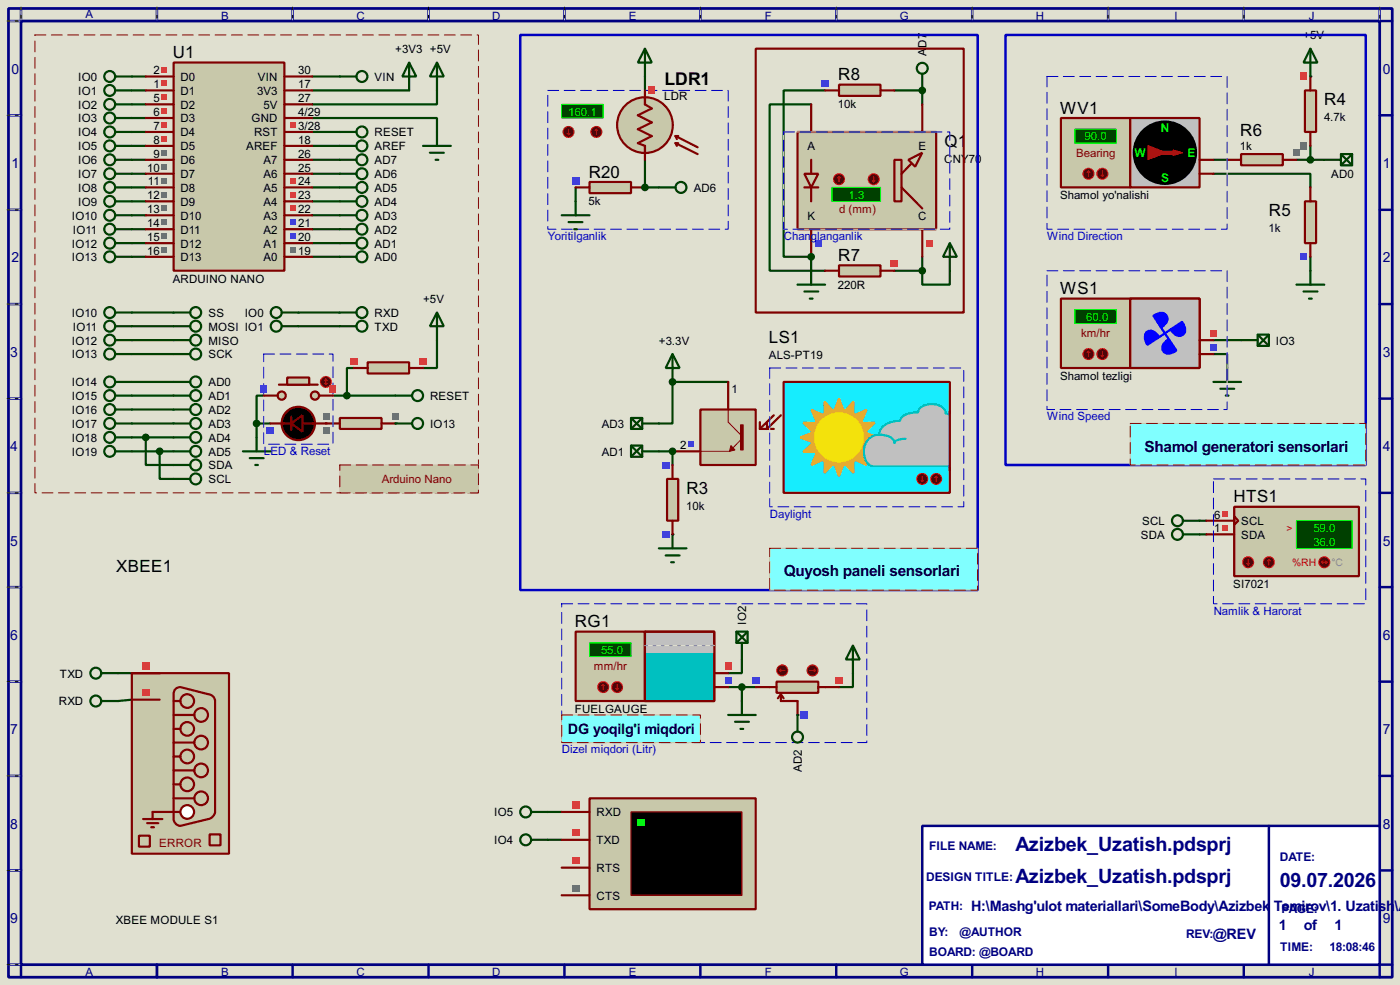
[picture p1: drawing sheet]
<svg xmlns="http://www.w3.org/2000/svg" width="256mm" height="180mm" viewBox="0 0 256 180" stroke-linecap="round" stroke-linejoin="round" font-family="sans-serif">
<path d="M0 0h256.5v180.3h-256.5z" fill="#e0e0d0"/>
<path d="M1.6 1.6h253.5v177.3h-253.5zM3.9 3.9h248.9v172.7h-248.9z" fill="none" stroke="#000080" stroke-width=".5"/>
<g fill="none" stroke="#000080" stroke-width=".45">
<path d="M3.9 1.6v2.3h-2.3M28.8 1.6v2.3M53.6 1.6v2.3M78.5 1.6v2.3M103.4 1.6v2.3M128.3 1.6v2.3M153.2 1.6v2.3M178.1 1.6v2.3M203 1.6v2.3M227.9 1.6v2.3M252.8 1.6v2.3h2.3M1.6 21.1h2.3"/>
<path d="M1.6 38.4h2.3M252.8 21.1h2.3M252.8 38.4h2.3M1.6 55.7h2.3M252.8 55.7h2.3M1.6 73h2.3M252.8 73h2.3M1.6 90.2h2.3M252.8 90.2h2.3M1.6 107.5h2.3M252.8 107.5h2.3M1.6 124.8h2.3"/>
<path d="M252.8 124.8h2.3M1.6 142h2.3M1.6 159.3h2.3M252.8 142h2.3M252.8 159.3h2.3M1.6 176.6h2.3v2.3M28.8 176.6v2.3M53.6 176.6v2.3M78.5 176.6v2.3M103.4 176.6v2.3M128.3 176.6v2.3M153.2 176.6v2.3"/>
<path d="M178.1 176.6v2.3M203 176.6v2.3M227.9 176.6v2.3M255.1 176.6h-2.3v2.3"/>
</g>
<g fill="none" stroke="#e0e0d0" stroke-width=".18">
<path d="M1.3 3.9h2.3M3.9 1.3v2.3M28.8 1.3v2.3M53.6 1.3v2.3M78.5 1.3v2.3M103.4 1.3v2.3M128.3 1.3v2.3M153.2 1.3v2.3M178.1 1.3v2.3M203 1.3v2.3M227.9 1.3v2.3M252.8 1.3v2.3"/>
<path d="M1.3 21.1h2.3M1.3 38.4h2.3M1.3 55.7h2.3M1.3 73h2.3M1.3 90.2h2.3M1.3 107.5h2.3M1.3 124.8h2.3M1.3 142h2.3M1.3 159.3h2.3M1.3 176.6h2.3"/>
</g>
<g fill="none" stroke="#000" stroke-width=".18" stroke-dasharray=".5 1">
<path d="M1.3 3.9h2.3M3.9 1.3v2.3M28.8 1.3v2.3M53.6 1.3v2.3M78.5 1.3v2.3M103.4 1.3v2.3M128.3 1.3v2.3M153.2 1.3v2.3M178.1 1.3v2.3M203 1.3v2.3M227.9 1.3v2.3M252.8 1.3v2.3"/>
<path d="M1.3 21.1h2.3M1.3 38.4h2.3M1.3 55.7h2.3M1.3 73h2.3M1.3 90.2h2.3M1.3 107.5h2.3M1.3 124.8h2.3M1.3 142h2.3M1.3 159.3h2.3M1.3 176.6h2.3"/>
</g>
<path d="M169 151.2h83.8v25.4h-83.8z" fill="#fff" stroke="#000080" stroke-width=".45"/>
<path d="M232.5 151.2v25.4" fill="none" stroke="#000080" stroke-width=".45"/>
<path d="M80.1 62.3v5.1h-2.6" fill="none" stroke="#004000" stroke-width=".4"/>
<circle cx="59.7" cy="77.5" r=".2" fill="#004000"/>
<path d="M24.2 57.2h7.6M24.2 59.7h7.6M24.2 62.3h7.6M24.2 64.8h7.6" fill="none" stroke="#004000" stroke-width=".4"/>
<circle cx="72.4" cy="77.5" r=".2" fill="#004000"/>
<g fill="none" stroke="#004000" stroke-width=".4">
<path d="M24.2 16.6h2.5M24.2 14h2.5M24.2 19.1h2.5M57.2 16.6h17.8M57.2 14h5.1M80.1 16.6v2.5h-22.9M24.2 21.6h2.5M24.2 24.2h2.5M24.2 26.7h2.5M24.2 29.3h2.5M24.2 31.8h2.5M24.2 34.3h2.5"/>
<path d="M24.2 36.9h2.5M24.2 39.4h2.5M57.2 21.6h22.9v2.6M57.2 24.2h5.1M57.2 26.7h5.1M57.2 29.3h5.1M57.2 31.8h5.1M57.2 34.3h5.1M57.2 36.9h5.1M57.2 39.4h5.1M24.2 42h2.5M24.2 44.5h2.5"/>
<path d="M24.2 47h2.5M54.7 57.2h7.6M54.7 59.7h7.6M57.2 42h5.1M57.2 44.5h5.1M57.2 47h5.1M24.2 69.9h7.6M24.2 72.4h7.6M24.2 75h7.6M24.2 77.5h7.6M47 77.5h2.6M47 77.5v2.6"/>
<path d="M48.3 72.4h-1.3v5.1M61 72.4h11.4M64.8 67.4h-1.2v5M24.2 80.1h7.6M24.2 82.6h7.6M26.7 80.1v5h5.1M29.3 82.6v5.1h2.5M219.8 95.3h1.2M219.8 97.8h1.2"/>
</g>
<g fill="#004000">
<circle cx="123.2" cy="97.8" r=".2"/>
<circle cx="240.1" cy="14" r=".2"/>
</g>
<path d="M222.3 31.8h17.8v2.5M222.3 29.3h2.5M237.5 29.3h5.1M240.1 26.7v2.6M240.1 47v2.6M222.3 64.8h2.5v2.6M222.3 62.3h5.1M123.2 82.6v2.5M135.9 120.7v2.5h-2.5" fill="none" stroke="#004000" stroke-width=".4"/>
<circle cx="123.2" cy="82.6" r=".2" fill="#004000"/>
<path d="M123.2 69.9v7.6h-2.5M120.7 82.6h2.5" fill="none" stroke="#004000" stroke-width=".4"/>
<circle cx="123.2" cy="69.9" r=".2" fill="#004000"/>
<path d="M118.2 14v2.6M148.6 19.1h-7.6v30.5h10.2M105.5 34.3v2.6M118.2 29.3v5M123.2 69.9h10.2M21.6 123.2h2.6M24.2 128.1l-2.6 .2" fill="none" stroke="#004000" stroke-width=".4"/>
<circle cx="118.2" cy="34.3" r=".2" fill="#004000"/>
<path d="M118.2 34.3h2.5M156.3 123.2v2.6h-2.6M100.4 148.6h2.5M100.4 153.7h2.5" fill="none" stroke="#004000" stroke-width=".4"/>
<circle cx="146.1" cy="130.9" r=".2" fill="#004000"/>
<path d="M169 16.6v2.5M163.9 49.6h5.1M169 49.6v2.5h5v-2.5M169 47v2.6M133.4 125.8h5.1M135.9 125.8v2.5" fill="none" stroke="#004000" stroke-width=".4"/>
<circle cx="169" cy="16.6" r=".2" fill="#004000"/>
<path d="M163.9 16.6h5.1M148.6 47v2.6" fill="none" stroke="#004000" stroke-width=".4"/>
<circle cx="148.6" cy="47" r=".2" fill="#004000"/>
<g fill="none" stroke="#004000" stroke-width=".4">
<path d="M21.1 19.1h3.1M21.1 14h3.1M21.1 16.6h3.1M80.1 11.5l1.2 2.5h-2.5zM80.1 11.5v5.1M151.2 16.6h-7.6v30.4h5M21.1 31.8h3.1M21.1 29.3h3.1M21.1 26.7h3.1M21.1 24.2h3.1M21.1 21.6h3.1M21.1 34.3h3.1"/>
<path d="M21.1 36.9h3.1M21.1 39.4h3.1M62.3 26.7h3M62.3 34.3h3M62.3 36.9h3M62.3 39.4h3M21.1 42h3.1M21.1 44.5h3.1M21.1 47h3.1M31.8 57.2h3.1M31.8 59.7h3.1M62.3 42h3"/>
<path d="M62.3 44.5h3M62.3 47h3M31.8 62.3h3.1M31.8 64.8h3.1"/>
<circle cx="20.1" cy="19.1" r="1"/>
<circle cx="20.1" cy="14" r="1"/>
<circle cx="20.1" cy="16.6" r="1"/>
<circle cx="20.1" cy="31.8" r="1"/>
<circle cx="20.1" cy="26.7" r="1"/>
<circle cx="20.1" cy="34.3" r="1"/>
<circle cx="20.1" cy="36.9" r="1"/>
<circle cx="20.1" cy="29.3" r="1"/>
<circle cx="20.1" cy="39.4" r="1"/>
<circle cx="20.1" cy="24.2" r="1"/>
<circle cx="20.1" cy="21.6" r="1"/>
<circle cx="66.3" cy="39.4" r="1"/>
<circle cx="66.3" cy="36.9" r="1"/>
<circle cx="66.3" cy="26.7" r="1"/>
<circle cx="66.3" cy="34.3" r="1"/>
<circle cx="20.1" cy="42" r="1"/>
<circle cx="20.1" cy="44.5" r="1"/>
<circle cx="20.1" cy="47" r="1"/>
<circle cx="35.8" cy="57.2" r="1"/>
<circle cx="35.8" cy="59.7" r="1"/>
<circle cx="66.3" cy="44.5" r="1"/>
<circle cx="66.3" cy="47" r="1"/>
<circle cx="66.3" cy="42" r="1"/>
<circle cx="35.8" cy="62.3" r="1"/>
<circle cx="35.8" cy="64.8" r="1"/>
</g>
<path d="M67.4 66.3h7.6v2.1h-7.6z" fill="#c8c8aa" stroke="#800000" stroke-width=".4"/>
<path d="M64.8 67.4h2.6M75 67.4h2.5" fill="none" stroke="#800000" stroke-width=".4"/>
<g fill="#ff4040">
<path d="M64.2 65.5h1.3v1.2h-1.3z"/>
<path d="M76.9 65.5h1.3v1.2h-1.3z"/>
</g>
<path d="M80.1 57.2l1.2 2.5h-2.5zM80.1 57.2v5.1" fill="none" stroke="#004000" stroke-width=".4"/>
<g fill="#000" stroke="#800000" stroke-width=".4">
<path d="M53.4 77.5l2-1.5v3z"/>
<circle cx="54.6" cy="77.5" r="3.1"/>
</g>
<path d="M49.6 77.5h3.8M53.4 76.3v2.5M55.4 77.5h4.3" fill="none" stroke="#800000" stroke-width=".4"/>
<path d="M53.6 77.5h2.1M54.2 77h1v1h-1zM54.7 76.5v2" fill="none" stroke="#000040" stroke-width=".2"/>
<path d="M59.1 78.2h1.3v1.2h-1.3z" fill="#808080"/>
<path d="M48.9 78.2h1.3v1.2h-1.3z" fill="#4040ff"/>
<path d="M62.3 76.5h7.6v2h-7.6z" fill="#c8c8aa" stroke="#800000" stroke-width=".4"/>
<path d="M59.7 77.5h2.6M69.9 77.5h2.5" fill="none" stroke="#800000" stroke-width=".4"/>
<g fill="#808080">
<path d="M71.8 75.6h1.3v1.3h-1.3z"/>
<path d="M59.1 75.6h1.3v1.3h-1.3z"/>
</g>
<g fill="none" stroke="#004000" stroke-width=".4">
<path d="M62.3 57.2h3M62.3 59.7h3M44.5 82.6h5.1M45.8 83.9h2.5M46.8 85.1h.5M47 80.1v2.5"/>
<circle cx="66.3" cy="59.7" r="1"/>
<circle cx="66.3" cy="57.2" r="1"/>
</g>
<path d="M48.3 64.8h12.7v16.5h-12.7z" fill="none" stroke="#e0e0d0" stroke-width=".18"/>
<path d="M48.3 64.8h12.7v16.5h-12.7z" fill="none" stroke="#0000c0" stroke-width=".18" stroke-dasharray="2 1"/>
<g fill="#c8c8aa" stroke="#800000" stroke-width=".4">
<circle cx="57.7" cy="72.4" r=".75"/>
<circle cx="51.6" cy="72.4" r=".75"/>
</g>
<path d="M51.1 70.4h7.1" fill="none" stroke="#800000" stroke-width=".4"/>
<path d="M52.6 69.1h4.1v1.3h-4.1z" fill="#c8c8aa" stroke="#800000" stroke-width=".4"/>
<path d="M48.3 72.4h2.6M58.5 72.4h2.5" fill="none" stroke="#800000" stroke-width=".4"/>
<circle cx="59.7" cy="69.9" r="1" fill="#400000" stroke="#f00" stroke-width=".2"/>
<path d="M59.5 70.2l.2 .2M59.7 69.4v1M59.7 69.4l-.2 .3M59.7 69.4l.3 .3M60 70.2l-.3 .2" fill="none" stroke="#f00" stroke-width=".2"/>
<path d="M47.7 70.5h1.2v1.3h-1.2z" fill="#4040ff"/>
<path d="M60.4 70.5h1.2v1.3h-1.2z" fill="#ff4040"/>
<g fill="none" stroke="#004000" stroke-width=".4">
<path d="M21.1 57.2h3.1M21.1 59.7h3.1M51.6 57.2h3.1M51.6 59.7h3.1M21.1 62.3h3.1M21.1 64.8h3.1M21.1 77.5h3.1M21.1 69.9h3.1M21.1 72.4h3.1M21.1 75h3.1M31.8 77.5h3.1M31.8 69.9h3.1"/>
<path d="M31.8 72.4h3.1M31.8 75h3.1M72.4 77.5h3.1M72.4 72.4h3.1M21.1 80.1h3.1M21.1 82.6h3.1M31.8 80.1h3.1M31.8 82.6h3.1"/>
<circle cx="20.1" cy="57.2" r="1"/>
<circle cx="20.1" cy="59.7" r="1"/>
<circle cx="50.6" cy="57.2" r="1"/>
<circle cx="50.6" cy="59.7" r="1"/>
<circle cx="20.1" cy="62.3" r="1"/>
<circle cx="20.1" cy="64.8" r="1"/>
<circle cx="20.1" cy="69.9" r="1"/>
<circle cx="20.1" cy="75" r="1"/>
<circle cx="20.1" cy="72.4" r="1"/>
<circle cx="20.1" cy="77.5" r="1"/>
<circle cx="35.8" cy="72.4" r="1"/>
<circle cx="35.8" cy="75" r="1"/>
<circle cx="35.8" cy="69.9" r="1"/>
<circle cx="35.8" cy="77.5" r="1"/>
<circle cx="76.5" cy="72.4" r="1"/>
<circle cx="76.5" cy="77.5" r="1"/>
<circle cx="20.1" cy="82.6" r="1"/>
<circle cx="20.1" cy="80.1" r="1"/>
<circle cx="35.8" cy="82.6" r="1"/>
<circle cx="35.8" cy="80.1" r="1"/>
</g>
<g fill="#004000" stroke="#004000" stroke-width=".4">
<circle cx="63.5" cy="72.4" r=".5"/>
<circle cx="47" cy="77.5" r=".5"/>
</g>
<path d="M6.4 6.4h81.3v83.8h-81.3z" fill="none" stroke="#e0e0d0" stroke-width=".18"/>
<path d="M6.4 6.4h81.3v83.8h-81.3z" fill="none" stroke="#800000" stroke-width=".18" stroke-dasharray="2 1"/>
<g fill="#c8c8aa">
<path d="M62.3 85.1h25.4v5.1h-25.4z" fill-rule="evenodd"/>
<path d="M62.3 85.1h25.4v5.1h-25.4z" fill-rule="evenodd"/>
</g>
<path d="M62.3 85.1h25.4v5.1h-25.4z" fill="none" stroke="#c8c8aa" stroke-width=".18"/>
<path d="M62.3 85.1h25.4v5.1h-25.4z" fill="none" stroke="#800000" stroke-width=".18" stroke-dasharray="2 1"/>
<g fill="none" stroke="#004000" stroke-width=".4">
<path d="M31.8 85.1h3.1M31.8 87.7h3.1"/>
<circle cx="35.8" cy="85.1" r="1"/>
<circle cx="35.8" cy="87.7" r="1"/>
</g>
<g fill="#004000" stroke="#004000" stroke-width=".4">
<circle cx="26.7" cy="80.1" r=".5"/>
<circle cx="29.2" cy="82.6" r=".5"/>
</g>
<path d="M31.8 11.5h20.3v38.1h-20.3z" fill="#c8c8aa" stroke="#800000" stroke-width=".4"/>
<g fill="none" stroke="#800000" stroke-width=".4">
<path d="M26.7 16.6h5.1M26.7 14h5.1M26.7 19.1h5.1M52.1 16.6h5.1M52.1 14h5.1M52.1 19.1h5.1M26.7 21.6h5.1M26.7 24.2h5.1M26.7 26.7h5.1M26.7 29.3h5.1M26.7 31.8h5.1M26.7 34.3h5.1"/>
<path d="M26.7 36.9h5.1M26.7 39.4h5.1M52.1 21.6h5.1M52.1 24.2h5.1M52.1 26.7h5.1M52.1 29.3h5.1M52.1 31.8h5.1M52.1 34.3h5.1M52.1 36.9h5.1M52.1 39.4h5.1M26.7 42h5.1M26.7 44.5h5.1"/>
<path d="M26.7 47h5.1M52.1 42h5.1M52.1 44.5h5.1M52.1 47h5.1"/>
</g>
<g fill="#ff4040">
<path d="M29.6 14.8h1.1v1h-1.1z"/>
<path d="M29.6 12.2h1.1v1.1h-1.1z"/>
<path d="M29.6 17.3h1.1v1h-1.1z"/>
<path d="M29.6 19.9h1.1v1h-1.1z"/>
<path d="M29.6 22.4h1.1v1h-1.1z"/>
<path d="M29.6 24.9h1.1v1.1h-1.1z"/>
</g>
<g fill="#808080">
<path d="M29.6 27.5h1.1v1h-1.1z"/>
<path d="M29.6 30h1.1v1h-1.1z"/>
<path d="M29.6 32.6h1.1v1h-1.1z"/>
<path d="M29.6 35.1h1.1v1h-1.1z"/>
<path d="M29.6 37.6h1.1v1.1h-1.1z"/>
<path d="M29.6 40.2h1.1v1h-1.1z"/>
<path d="M29.6 42.7h1.1v1h-1.1z"/>
</g>
<g fill="#ff4040">
<path d="M53.3 32.6h1v1h-1z"/>
<path d="M53.3 35.1h1v1h-1z"/>
<path d="M53.3 37.6h1v1.1h-1z"/>
</g>
<g fill="#4040ff">
<path d="M53.3 40.2h1v1h-1z"/>
<path d="M53.3 42.7h1v1h-1z"/>
</g>
<g fill="#808080">
<path d="M53.3 45.3h1v1h-1z"/>
<path d="M29.6 45.3h1.1v1h-1.1z"/>
</g>
<path d="M53.3 22.4h1v1h-1z" fill="#ff4040"/>
<g fill="none" stroke="#004000" stroke-width=".4">
<path d="M62.3 14h3M75 11.5l1.3 2.5h-2.6zM75 11.5v5.1M62.3 24.2h3M62.3 31.8h3M62.3 29.3h3M77.5 26.7h5.1M78.8 28h2.5M79.8 29.3h.5M80.1 24.2v2.5"/>
<circle cx="66.3" cy="14" r="1"/>
<circle cx="66.3" cy="31.8" r="1"/>
<circle cx="66.3" cy="29.3" r="1"/>
<circle cx="66.3" cy="24.2" r="1"/>
</g>
<path d="M226.1 92.8h22.9v12.7h-22.9z" fill="#c8c8aa" stroke="#800000" stroke-width=".4"/>
<path d="M237.5 95.3h10.2v5.1h-10.2z" fill="#004000" stroke="#0f0" stroke-width=".2"/>
<path d="M221 97.8h5.1M221 95.3h5.1M226.1 94.5l.8 .8-.8 .8z" fill="none" stroke="#800000" stroke-width=".4"/>
<circle cx="232.4" cy="102.9" r="1" fill="#400000" stroke="#f00" stroke-width=".2"/>
<path d="M232.5 102.4l-.3 .3M232.5 102.4l.2 .3M232.5 102.4v1" fill="none" stroke="#f00" stroke-width=".2"/>
<circle cx="228.6" cy="102.9" r="1" fill="#400000" stroke="#f00" stroke-width=".2"/>
<path d="M228.4 103.2l.3 .2M228.7 102.4v1M228.9 103.2l-.2 .2" fill="none" stroke="#f00" stroke-width=".2"/>
<circle cx="242.6" cy="102.9" r="1" fill="#400000" stroke="#f00" stroke-width=".2"/>
<path d="M242.1 102.9h1M242.1 102.9l.3 .3M242.4 102.7l-.3 .2M242.9 102.7l.2 .2M243.1 102.9l-.2 .3" fill="none" stroke="#f00" stroke-width=".2"/>
<g fill="#ff4040">
<path d="M224 96.1h1v1h-1z"/>
<path d="M224 93.5h1v1h-1z"/>
</g>
<g fill="none" stroke="#004000" stroke-width=".4">
<path d="M216.7 95.3h3.1M216.7 97.8h3.1"/>
<circle cx="215.7" cy="95.3" r="1"/>
<circle cx="215.7" cy="97.8" r="1"/>
</g>
<path d="M143.6 69.9h30.4v20.3h-30.4z" fill="#16edfe" stroke="#800000" stroke-width=".4"/>
<g fill="#eeac11" stroke="#eeac11" stroke-width=".4">
<path d="M153.7 73l.8 2h-1.5z"/>
<path d="M153 85.1h1.5l-.8 2.1z"/>
<path d="M146.6 80.1l2-.8v1.5z"/>
<path d="M158.8 79.3l2 .8-2 .7z"/>
<path d="M156.8 75.9l2-.9-.9 2z"/>
<path d="M149.6 83.1l1.1 1.1-2 .9z"/>
<path d="M157.9 83.1l.9 2-2-.9z"/>
<path d="M148.7 75l2 .9-1.1 1.1z"/>
<path d="M156.4 73.5l-.1 2.2-1.4-.6z"/>
<path d="M158.1 77.5l2.2-.1-1.6 1.5z"/>
<path d="M151.1 84.4l1.4 .6-1.4 1.6z"/>
<path d="M147.2 82.7l1.6-1.4 .6 1.4z"/>
<path d="M151.1 73.5l1.4 1.6-1.4 .6z"/>
<path d="M154.9 85l1.4-.6 .1 2.2z"/>
<path d="M147.2 77.4l2.2 .1-.6 1.4z"/>
<path d="M158.7 81.3l1.6 1.4h-2.2z"/>
<circle cx="153.7" cy="80.1" r="5.1"/>
</g>
<circle cx="153.7" cy="80.1" r="4.4" fill="#f3e20c" stroke="#f3e20c" stroke-width=".4"/>
<path d="M159.3 80.2l1.1-.6h.7a2.73 2.73 0 0 1 2.3-2.4l1.5-.2a1.81 1.81 0 0 1 1.8-1.4l1.5-.1a2.17 2.17 0 0 1 2.5-1.5 2.21 2.21 0 0 1 2.6 1.7h.3l.4 .3v9.4h-13.9a2.41 2.41 0 0 1-1.8-2.8 3.1 3.1 0 0 1 1-2.4z" fill-rule="evenodd" fill="#c0c0c0" stroke="#00c0c0" stroke-width=".4"/>
<path d="M161.1 79.6a3.2 3.2 0 0 1 2.7 1l.1 .5a1.44 1.44 0 0 1 1.3-.8h.7" fill="none" stroke="#00c0c0" stroke-width=".4"/>
<path d="M174 75.2v11" fill="none" stroke="#800000" stroke-width=".4"/>
<path d="M128.3 75h10.2v10.1h-10.2z" fill="#c8c8aa" stroke="#800000" stroke-width=".4"/>
<path d="M135.7 77.8h.5v4.6h-.5z" fill="#800000" stroke="#800000" stroke-width=".18"/>
<path d="M133.4 75v2.3l2.5 2.5M135.9 80.3l-2.2 2.3h-5.4" fill="none" stroke="#800000" stroke-width=".18"/>
<path d="M133.9 81.6l.8 .8-1 .2z" fill="#800000" stroke="#800000" stroke-width=".18"/>
<path d="M133.4 69.9v5.1M139.2 77.3v1.2M139.2 78.5h2.6M141.8 76l-2.6 2.5M143.1 76l-2.6 2.5v-1.2M123.2 82.6h5.1" fill="none" stroke="#800000" stroke-width=".4"/>
<circle cx="171.5" cy="87.7" r="1" fill="#400000" stroke="#f00" stroke-width=".2"/>
<path d="M171.5 87.2l.3 .2M171.5 87.2l-.2 .2M171.5 87.2v1" fill="none" stroke="#f00" stroke-width=".2"/>
<circle cx="168.9" cy="87.7" r="1" fill="#400000" stroke="#f00" stroke-width=".2"/>
<path d="M168.7 87.9l.3 .3M169 87.2v1M169.2 87.9l-.2 .3" fill="none" stroke="#f00" stroke-width=".2"/>
<path d="M126.2 80.8h1v1h-1z" fill="#4040ff"/>
<path d="M123.2 97.8v2.6M120.7 100.4h5.1M122 101.7h2.5M123 102.9h.5" fill="none" stroke="#004000" stroke-width=".4"/>
<path d="M122.2 87.7h2.1v7.6h-2.1z" fill="#c8c8aa" stroke="#800000" stroke-width=".4"/>
<path d="M123.2 85.1v2.6M123.2 95.3v2.5" fill="none" stroke="#800000" stroke-width=".4"/>
<g fill="#4040ff">
<path d="M121.3 97.2h1.3v1.3h-1.3z"/>
<path d="M121.3 84.5h1.3v1.3h-1.3z"/>
</g>
<path d="M194.4 21.6h12.7v12.7h-12.7z" fill="#c8c8aa" stroke="#800000" stroke-width=".4"/>
<path d="M207.1 21.6h12.7v12.7h-12.7z" fill="#c0c0c0" stroke="#800000" stroke-width=".4"/>
<path d="M196.9 23.7h7.6v2.5h-7.6z" fill="#004000" stroke="#0f0" stroke-width=".2"/>
<circle cx="213.4" cy="28" r="5.7" fill="#000" stroke="#000" stroke-width=".4"/>
<g fill="#f00" stroke="#f00" stroke-width=".18">
<path d="M210.3 26.7l3.3 1.3-3.3 1.2z"/>
<path d="M214.9 27.5l1.8 .5-1.8 .5z"/>
</g>
<path d="M212.4 27.7h2.8v.5h-2.8z" fill="#f00" stroke="#f00" stroke-width=".18"/>
<path d="M219.8 29.3h2.5M219.8 31.8h2.5" fill="none" stroke="#800000" stroke-width=".4"/>
<circle cx="199.4" cy="31.8" r="1" fill="#400000" stroke="#f00" stroke-width=".2"/>
<path d="M199.4 31.3l-.2 .3M199.4 31.3l.3 .3M199.4 31.3v1" fill="none" stroke="#f00" stroke-width=".2"/>
<circle cx="201.9" cy="31.8" r="1" fill="#400000" stroke="#f00" stroke-width=".2"/>
<path d="M201.7 32.1l.3 .2M202 31.3v1M202.2 32.1l-.2 .2" fill="none" stroke="#f00" stroke-width=".2"/>
<path d="M237.5 52.1h5.1M238.8 53.4h2.6M239.8 54.7h.5M240.1 49.6v2.5" fill="none" stroke="#004000" stroke-width=".4"/>
<path d="M239.1 16.6h2v7.6h-2z" fill="#c8c8aa" stroke="#800000" stroke-width=".4"/>
<path d="M240.1 14v2.6M240.1 24.2v2.5" fill="none" stroke="#800000" stroke-width=".4"/>
<path d="M238.2 26.1h1.2v1.3h-1.2z" fill="#808080"/>
<path d="M238.2 13.4h1.2v1.3h-1.2z" fill="#ff4040"/>
<path d="M240.1 8.9l1.3 2.6h-2.6zM240.1 8.9v5.1" fill="none" stroke="#004000" stroke-width=".4"/>
<path d="M194.4 54.7h12.7v12.7h-12.7z" fill="#c8c8aa" stroke="#800000" stroke-width=".4"/>
<path d="M207.1 54.7h12.7v12.7h-12.7z" fill="#c0c0c0" stroke="#800000" stroke-width=".4"/>
<path d="M196.9 56.7h7.6v2.5h-7.6z" fill="#004000" stroke="#0f0" stroke-width=".2"/>
<path d="M207.1 54.7h12.7v12.7h-12.7z" fill="#c0c0c0" stroke="#800000" stroke-width=".4"/>
<path d="M212.7 60l1.4 2.1M214.5 60.3l-2.1 1.4" fill="none" stroke="#00f" stroke-width=".4"/>
<g fill="#00f" stroke="#00f" stroke-width=".4">
<path d="M214.5 60.3l2.1-1.4a1.97 1.97 0 0 1 .3 2.2 1.27 1.27 0 0 1-2.1-.3z" fill-rule="evenodd"/>
<path d="M210 60.9a1.25 1.25 0 0 1 2 .3l.4 .5-2.2 1.4a2.02 2.02 0 0 1-.2-2.2z" fill-rule="evenodd"/>
<path d="M211.3 57.8a1.9 1.9 0 0 1 2.2-.3 1.27 1.27 0 0 1-.3 2.1l-.5 .4z" fill-rule="evenodd"/>
<path d="M213.6 62.4l.5-.3 1.4 2.1a1.97 1.97 0 0 1-2.2 .3 1.27 1.27 0 0 1 .3-2.1z" fill-rule="evenodd"/>
</g>
<path d="M219.8 62.3h2.5M219.8 64.8h2.5" fill="none" stroke="#800000" stroke-width=".4"/>
<circle cx="199.4" cy="64.8" r="1" fill="#400000" stroke="#f00" stroke-width=".2"/>
<path d="M199.4 64.3l-.2 .3M199.4 64.3l.3 .3M199.4 64.3v1" fill="none" stroke="#f00" stroke-width=".2"/>
<circle cx="201.9" cy="64.8" r="1" fill="#400000" stroke="#f00" stroke-width=".2"/>
<path d="M201.7 65.1l.3 .2M202 64.3v1M202.2 65.1l-.2 .2" fill="none" stroke="#f00" stroke-width=".2"/>
<path d="M221.7 60.4h1.2v1.2h-1.2z" fill="#ff4040"/>
<path d="M221.7 62.9h1.2v1.3h-1.2z" fill="#4040ff"/>
<path d="M222.3 69.9h5.1M223.6 71.2h2.5M224.6 72.4h.5M224.8 67.4v2.5" fill="none" stroke="#004000" stroke-width=".4"/>
<path d="M105.5 115.6h12.7v12.7h-12.7z" fill="#c8c8aa" stroke="#800000" stroke-width=".4"/>
<path d="M118.2 115.6h12.7v12.7h-12.7z" fill="#c0c0c0" stroke="#800000" stroke-width=".4"/>
<path d="M108 117.7h7.6v2.5h-7.6z" fill="#004000" stroke="#0f0" stroke-width=".2"/>
<path d="M118.2 119.6h12.6v8.7h-12.6z" fill="#00c0c0"/>
<path d="M118.2 118h12.6v1.6h-12.6z" fill="#c0c0c0"/>
<path d="M118.2 115.6h12.7v12.7h-12.7zM130.9 123.2h2.5M130.9 125.8h2.5" fill="none" stroke="#800000" stroke-width=".4"/>
<path d="M118.2 118.2h12.7" fill="none" stroke="#e0e0d0" stroke-width=".18"/>
<path d="M118.2 118.2h12.7" fill="none" stroke="#808080" stroke-width=".18" stroke-dasharray=".5 1"/>
<circle cx="110.5" cy="125.8" r="1" fill="#400000" stroke="#f00" stroke-width=".2"/>
<path d="M110.5 125.3l-.2 .2M110.5 125.3l.3 .2M110.5 125.3v1" fill="none" stroke="#f00" stroke-width=".2"/>
<circle cx="113" cy="125.8" r="1" fill="#400000" stroke="#f00" stroke-width=".2"/>
<path d="M112.8 126l.3 .3M113.1 125.3v1M113.3 126l-.2 .3" fill="none" stroke="#f00" stroke-width=".2"/>
<path d="M132.8 121.3h1.2v1.3h-1.2z" fill="#ff4040"/>
<path d="M132.8 123.9h1.2v1.2h-1.2z" fill="#4040ff"/>
<path d="M133.4 130.9h5.1M134.7 132.1h2.5M135.7 133.4h.5M135.9 128.3v2.6" fill="none" stroke="#004000" stroke-width=".4"/>
<path d="M239.1 36.9h2v7.6h-2z" fill="#c8c8aa" stroke="#800000" stroke-width=".4"/>
<path d="M240.1 34.3v2.6M240.1 44.5v2.5" fill="none" stroke="#800000" stroke-width=".4"/>
<path d="M238.2 46.4h1.2v1.3h-1.2z" fill="#4040ff"/>
<path d="M227.4 28.2h7.6v2.1h-7.6z" fill="#c8c8aa" stroke="#800000" stroke-width=".4"/>
<path d="M224.8 29.3h2.6M235 29.3h2.5" fill="none" stroke="#800000" stroke-width=".4"/>
<path d="M236.9 27.4h1.3v1.2h-1.3z" fill="#808080"/>
<path d="M191.8 14h33v28h-33zM191.8 49.6h33v25.4h-33zM141 67.4h35.6v25.4h-35.6zM222.3 87.7h27.9v22.8h-27.9zM102.9 110.5h55.9v25.4h-55.9z" fill="none" stroke="#e0e0d0" stroke-width=".18"/>
<path d="M191.8 14h33v28h-33zM191.8 49.6h33v25.4h-33zM141 67.4h35.6v25.4h-35.6zM222.3 87.7h27.9v22.8h-27.9zM102.9 110.5h55.9v25.4h-55.9z" fill="none" stroke="#0000c0" stroke-width=".18" stroke-dasharray="2 1"/>
<g fill="none" stroke="#004000" stroke-width=".4">
<path d="M242.6 29.3h3.1M245.7 28.2h2v2.1h-2zM245.7 28.2l2 2.1M247.7 28.2l-2 2.1M115.6 76.5h2.1v2h-2.1zM115.6 76.5l2.1 2M117.7 77.5h3M117.7 76.5l-2.1 2M123.2 64.8l1.3 2.6h-2.5zM123.2 64.8v5.1M227.4 62.3h3M230.4 61.3h2.1v2h-2.1z"/>
<path d="M230.4 61.3l2.1 2M232.5 61.3l-2.1 2M115.6 81.6h2.1v2h-2.1zM115.6 81.6l2.1 2M117.7 82.6h3M117.7 81.6l-2.1 2M134.9 115.6h2.1v2.1h-2.1zM134.9 115.6l2.1 2.1M135.9 117.7v3M137 115.6l-2.1 2.1"/>
</g>
<g fill="#004000" stroke="#004000" stroke-width=".4">
<circle cx="240" cy="29.3" r=".5"/>
<circle cx="123.2" cy="82.6" r=".5"/>
<circle cx="123.2" cy="69.9" r=".5"/>
</g>
<path d="M24.2 123.2h17.8v33.1h-17.8z" fill="#c8c8aa" stroke="#800000" stroke-width=".4"/>
<path d="M32.3 126l.8-.2 5.1 1.3a1.35 1.35 0 0 1 1.2 1.2v20.3a1.59 1.59 0 0 1-1.2 1.3l-5.1 1.3a1.33 1.33 0 0 1-1.3-1.3v-22.8l.1-.5z" fill-rule="evenodd" fill="#c8c8aa" stroke="#800000" stroke-width=".4"/>
<g fill="none" stroke="#800000" stroke-width=".4">
<path d="M31.8 128.3h1.3M31.8 130.9h3.8M31.8 133.4h1.3M31.8 135.9h3.8M31.8 138.5h1.3M25.5 153h2v2h-2zM26.2 149.9h3.6M27 150.7h2M27.7 151.4h.5M31.8 141h3.8M31.8 143.6h1.3M31.8 146.1h3.8"/>
<path d="M33.1 148.6h-5.1v1.3M38.4 152.7h2v2h-2z"/>
<circle cx="34.3" cy="138.5" r="1.25"/>
<circle cx="34.3" cy="133.4" r="1.25"/>
<circle cx="34.3" cy="128.3" r="1.25"/>
<circle cx="36.8" cy="130.9" r="1.25"/>
<circle cx="36.8" cy="135.9" r="1.25"/>
<circle cx="34.3" cy="143.6" r="1.25"/>
<circle cx="36.8" cy="141" r="1.25"/>
<circle cx="36.8" cy="146.1" r="1.25"/>
</g>
<circle cx="34.3" cy="148.6" r="1.25" fill="#feffff" stroke="#800000" stroke-width=".4"/>
<path d="M24.2 123.2h5.1M24.2 128.1h5.1" fill="none" stroke="#800000" stroke-width=".4"/>
<g fill="#ff4040">
<path d="M26.1 121.3h1.3v1.3h-1.3z"/>
<path d="M26.1 126.2h1.3v1.2h-1.3z"/>
</g>
<g fill="none" stroke="#004000" stroke-width=".4">
<path d="M18.6 123.2h3M18.6 128.3h3"/>
<circle cx="17.5" cy="128.3" r="1"/>
<circle cx="17.5" cy="123.2" r="1"/>
</g>
<g fill="#c8c8aa" stroke="#800000" stroke-width=".4">
<path d="M146.1 24.2h25.4v17.8h-25.4z"/>
<path d="M163.9 29.3h1.3v7.6h-1.3z"/>
</g>
<path d="M166.4 29.3l2.6-1.3-1.3 2.5z" fill="#c8c8aa" stroke="#800000" stroke-width=".4"/>
<path d="M165.2 34.3l3.8 3.9M166.9 30l-1.7 1.8" fill="none" stroke="#800000" stroke-width=".4"/>
<path d="M147.4 31.8h2.5l-1.3 2.5z" fill="#c8c8aa" stroke="#800000" stroke-width=".4"/>
<path d="M147.4 34.3h2.5M148.6 29.3v2.5M148.6 34.3v2.6" fill="none" stroke="#800000" stroke-width=".4"/>
<path d="M152.5 34.3h8.8v2.6h-8.8z" fill="#004000" stroke="#0f0" stroke-width=".2"/>
<path d="M148.6 19.1v5.1M169 19.1v5.1M148.6 42v5M169 42v5" fill="none" stroke="#800000" stroke-width=".4"/>
<circle cx="160" cy="32.8" r="1" fill="#400000" stroke="#f00" stroke-width=".2"/>
<path d="M159.8 33.1l.3 .2M160.1 32.3v1M160.3 33.1l-.2 .2" fill="none" stroke="#f00" stroke-width=".2"/>
<circle cx="153.7" cy="32.8" r="1" fill="#400000" stroke="#f00" stroke-width=".2"/>
<path d="M153.7 32.3l-.2 .3M153.7 32.3l.3 .3M153.7 32.3v1" fill="none" stroke="#f00" stroke-width=".2"/>
<path d="M169.6 43.9h1.3v1.2h-1.3z" fill="#ff4040"/>
<path d="M149.3 43.9h1.2v1.2h-1.2z" fill="#4040ff"/>
<g fill="none" stroke="#004000" stroke-width=".4">
<path d="M169 13.5v3.1M146.1 52.1h5.1M147.4 53.4h2.5M148.4 54.7h.5M148.6 49.6v2.5"/>
<circle cx="168.9" cy="12.5" r="1"/>
</g>
<path d="M138.5 8.9h38.1v48.3h-38.1z" fill="none" stroke="#800000" stroke-width=".4"/>
<path d="M153.7 48.6h7.6v2h-7.6z" fill="#c8c8aa" stroke="#800000" stroke-width=".4"/>
<path d="M151.2 49.6h2.5M161.3 49.6h2.6" fill="none" stroke="#800000" stroke-width=".4"/>
<path d="M163.2 47.7h1.3v1.2h-1.3z" fill="#ff4040"/>
<path d="M174 44.5l1.3 2.5h-2.5zM174 44.5v5.1" fill="none" stroke="#004000" stroke-width=".4"/>
<path d="M143.6 24.2h30.4v17.8h-30.4z" fill="none" stroke="#e0e0d0" stroke-width=".18"/>
<path d="M143.6 24.2h30.4v17.8h-30.4z" fill="none" stroke="#0000c0" stroke-width=".18" stroke-dasharray="2 1"/>
<path d="M184.2 6.4h66v78.7h-66z" fill="none" stroke="#0000c0" stroke-width=".45"/>
<path d="M207.1 77.5h43.1v7.6h-43.1z" fill-rule="evenodd" fill="#c8c8aa"/>
<path d="M207.1 77.5h43.1v7.6h-43.1z" fill-rule="evenodd" fill="#80ffff"/>
<path d="M207.1 77.5h43.1v7.6h-43.1z" fill="none" stroke="#c8c8aa" stroke-width=".18"/>
<path d="M207.1 77.5h43.1v7.6h-43.1z" fill="none" stroke="#800000" stroke-width=".18" stroke-dasharray="2 1"/>
<path d="M95.3 6.4h83.8v101.6h-83.8z" fill="none" stroke="#0000c0" stroke-width=".45"/>
<path d="M141 100.4h38.1v7.6h-38.1z" fill-rule="evenodd" fill="#c8c8aa"/>
<path d="M141 100.4h38.1v7.6h-38.1z" fill-rule="evenodd" fill="#80ffff"/>
<path d="M141 100.4h38.1v7.6h-38.1z" fill="none" stroke="#c8c8aa" stroke-width=".18"/>
<path d="M141 100.4h38.1v7.6h-38.1z" fill="none" stroke="#800000" stroke-width=".18" stroke-dasharray="2 1"/>
<path d="M102.9 130.9h25.4v5h-25.4z" fill-rule="evenodd" fill="#c8c8aa"/>
<path d="M102.9 130.9h25.4v5h-25.4z" fill-rule="evenodd" fill="#80ffff"/>
<path d="M102.9 130.9h25.4v5h-25.4z" fill="none" stroke="#c8c8aa" stroke-width=".18"/>
<path d="M102.9 130.9h25.4v5h-25.4z" fill="none" stroke="#800000" stroke-width=".18" stroke-dasharray="2 1"/>
<path d="M100.4 16.6h33v25.4h-33z" fill="none" stroke="#e0e0d0" stroke-width=".18"/>
<path d="M100.4 16.6h33v25.4h-33z" fill="none" stroke="#0000c0" stroke-width=".18" stroke-dasharray="2 1"/>
<circle cx="118.1" cy="22.9" r="5.1" fill="#c8c8aa" stroke="#800000" stroke-width=".4"/>
<path d="M118.2 17.8v1.3l1.2 .8-2.5 1.2 2.5 1.3-2.5 1.3 2.5 1.2-2.5 1.3 1.3 .5v1.3M123.8 26.2l4 2M123.8 26.2l.2 .5M123.8 26.2h.5M123.8 24.9l4 2.1M123.8 24.9l.2 .6M123.8 24.9h.5" fill="none" stroke="#800000" stroke-width=".4"/>
<path d="M102.9 19.1h7.6v2.5h-7.6z" fill="#004000" stroke="#0f0" stroke-width=".2"/>
<path d="M118.2 16.6v2.5M118.2 26.7v2.6" fill="none" stroke="#800000" stroke-width=".4"/>
<circle cx="109.2" cy="24.2" r="1" fill="#400000" stroke="#f00" stroke-width=".2"/>
<path d="M109.3 23.7l-.3 .2M109.3 23.7l.2 .2M109.3 23.7v1" fill="none" stroke="#f00" stroke-width=".2"/>
<circle cx="104.1" cy="24.2" r="1" fill="#400000" stroke="#f00" stroke-width=".2"/>
<path d="M103.9 24.4l.3 .3M104.2 23.7v1M104.4 24.4l-.2 .3" fill="none" stroke="#f00" stroke-width=".2"/>
<path d="M118.8 15.9h1.3v1.3h-1.3z" fill="#ff4040"/>
<path d="M108 33.3h7.6v2.1h-7.6z" fill="#c8c8aa" stroke="#800000" stroke-width=".4"/>
<path d="M105.5 34.3h2.5M115.6 34.3h2.6" fill="none" stroke="#800000" stroke-width=".4"/>
<path d="M104.8 32.4h1.3v1.3h-1.3z" fill="#4040ff"/>
<g fill="none" stroke="#004000" stroke-width=".4">
<path d="M118.2 8.9l1.2 2.6h-2.5zM118.2 8.9v5.1M102.9 39.4h5.1M105.5 36.9v2.5M120.7 34.3h3.1M104.2 40.7h2.5M105.2 42h.5"/>
<circle cx="124.7" cy="34.3" r="1"/>
</g>
<circle cx="118.1" cy="34.3" r=".5" fill="#004000" stroke="#004000" stroke-width=".4"/>
<path d="M108 146.1h30.5v20.3h-30.5z" fill="#c8c8aa" stroke="#800000" stroke-width=".4"/>
<path d="M115.6 148.6h20.3v15.3h-20.3z" fill="#000" stroke="#800000" stroke-width=".25"/>
<path d="M116.9 149.9h1.3v1.3h-1.3z" fill="#0f0"/>
<path d="M102.9 148.6h5.1M102.9 158.8h5.1M102.9 153.7h5.1M102.9 163.9h5.1" fill="none" stroke="#800000" stroke-width=".4"/>
<g fill="#ff4040">
<path d="M104.8 146.7h1.3v1.3h-1.3z"/>
<path d="M104.8 156.9h1.3v1.3h-1.3z"/>
<path d="M104.8 151.8h1.3v1.3h-1.3z"/>
</g>
<path d="M104.8 162h1.3v1.2h-1.3z" fill="#808080"/>
<g fill="none" stroke="#004000" stroke-width=".4">
<path d="M156.3 118.2l1.2 2.5h-2.5zM156.3 118.2v5M97.3 148.6h3.1M97.3 153.7h3.1"/>
<circle cx="96.3" cy="148.6" r="1"/>
<circle cx="96.3" cy="153.7" r="1"/>
</g>
<path d="M142.3 124.8h7.6v2h-7.6z" fill="#c8c8aa" stroke="#800000" stroke-width=".4"/>
<path d="M138.5 125.8h3.8M143.1 127.1l-.6 .7M143.1 127.1l.5 .7M143.1 127.1v1.2h3v2.6M149.9 125.8h3.8" fill="none" stroke="#800000" stroke-width=".4"/>
<circle cx="148.8" cy="122.7" r="1" fill="#400000" stroke="#f00" stroke-width=".2"/>
<path d="M148.4 122.7h1M149.2 122.5l.2 .2M149.4 122.7l-.2 .3" fill="none" stroke="#f00" stroke-width=".2"/>
<circle cx="143.3" cy="122.7" r="1" fill="#400000" stroke="#f00" stroke-width=".2"/>
<path d="M142.8 122.7l.3 .3M142.8 122.7h1M143.1 122.5l-.3 .2" fill="none" stroke="#f00" stroke-width=".2"/>
<path d="M137.8 123.9h1.3v1.2h-1.3z" fill="#4040ff"/>
<path d="M153.1 123.9h1.3v1.2h-1.3z" fill="#ff4040"/>
<path d="M146.7 130.2h1.3v1.3h-1.3z" fill="#4040ff"/>
<g fill="none" stroke="#004000" stroke-width=".4">
<path d="M146.1 130.9v3"/>
<circle cx="146.1" cy="134.9" r="1"/>
</g>
<g fill="#004000" stroke="#004000" stroke-width=".4">
<circle cx="135.9" cy="125.8" r=".5"/>
<circle cx="168.9" cy="49.6" r=".5"/>
</g>
<path d="M153.7 15.5h7.6v2.1h-7.6z" fill="#c8c8aa" stroke="#800000" stroke-width=".4"/>
<path d="M151.2 16.6h2.5M161.3 16.6h2.6" fill="none" stroke="#800000" stroke-width=".4"/>
<path d="M150.5 14.7h1.3v1.2h-1.3z" fill="#4040ff"/>
<g fill="#004000" stroke="#004000" stroke-width=".4">
<circle cx="168.9" cy="16.6" r=".5"/>
<circle cx="148.6" cy="47" r=".5"/>
</g>
<g font-size="4.1" fill="#000080">
<text x="186" y="155.8">Azizbek_Uzatish.pdsprj</text>
<text x="186" y="161.7">Azizbek_Uzatish.pdsprj</text>
<text x="234.5" y="162.4">09.07.2026</text>
</g>
<text font-size="3.6" x="121.7" y="15.5">LDR1</text>
<g font-size="3.5">
<text x="31.7" y="10.6">U1</text>
<text x="153.6" y="14.7">R8</text>
<text x="194.2" y="20.8">WV1</text>
<text x="242.6" y="19.2">R4</text>
<text x="173" y="26.8">Q1</text>
<text x="227.2" y="24.9">R6</text>
<text x="107.9" y="32.5">R20</text>
<text x="232.5" y="39.5">R5</text>
<text x="153.6" y="47.8">R7</text>
<text x="194.2" y="53.9">WS1</text>
<text x="140.9" y="62.8">LS1</text>
<text x="125.8" y="90.4">R3</text>
<text x="226" y="92">HTS1</text>
<text x="21.3" y="104.7">XBEE1</text>
<text x="105.3" y="114.8">RG1</text>
</g>
<g font-size="3.2" fill="#000040">
<text x="209.6" y="82.7">Shamol generatori sensorlari</text>
<text x="143.6" y="105.5">Quyosh paneli sensorlari</text>
</g>
<text font-size="3" fill="#000040" x="104" y="134.4">DG yoqilg'i miqdori</text>
<g font-size="3" fill="#000080">
<text x="177.9" y="166.7">H:\Mashg'ulot materiallari\SomeBody\Azizbek</text>
<text x="233.3" y="166.7">Temirov\1. Uzatish</text>
<text x="255.5" y="166.7">\A</text>
<text x="222.2" y="171.8">@REV</text>
<text x="234.3" y="170.3">1</text>
<text x="238.9" y="170.3">of</text>
<text x="244.5" y="170.3">1</text>
</g>
<g font-size="2.9" fill="#000080">
<text x="2.1" y="13.5">0</text>
<text x="253.4" y="13.5">0</text>
<text x="2.1" y="30.7">1</text>
<text x="253.4" y="30.7">1</text>
<text x="2.1" y="48">2</text>
<text x="253.4" y="48">2</text>
<text x="1.9" y="65.3">3</text>
<text x="253.4" y="65.3">3</text>
<text x="1.9" y="82.5">4</text>
<text x="253.4" y="82.5">4</text>
<text x="1.9" y="99.9">5</text>
<text x="253.4" y="99.9">5</text>
<text x="1.9" y="117.1">6</text>
<text x="253.4" y="117.1">6</text>
<text x="1.9" y="134.4">7</text>
<text x="253.4" y="134.4">7</text>
<text x="1.9" y="151.7">8</text>
<text x="253.4" y="151.7">8</text>
<text x="1.9" y="168.9">9</text>
<text x="253.4" y="168.9">9</text>
</g>
<g font-size="2.5" fill="#0f0">
<text x="207.8" y="28.8">W</text>
<text x="212.6" y="24.2">N</text>
<text x="217.5" y="28.8">E</text>
<text x="212.7" y="33.3">S</text>
</g>
<g font-size="2.5" fill="#000080">
<text x="170.2" y="155.6">FILE NAME:</text>
<text x="169.7" y="161.2">DESIGN TITLE:</text>
<text x="234.5" y="157.7">DATE:</text>
<text x="170.1" y="166.5">PATH:</text>
<text x="234.8" y="167.1">PAGE:</text>
<text x="170.2" y="171.4">BY:</text>
<text x="175.8" y="171.4">@AUTHOR</text>
<text x="217.3" y="171.6">REV:</text>
<text x="170.2" y="175">BOARD: @BOARD</text>
<text x="234.5" y="174.1">TIME:</text>
<text x="243.6" y="174.1">18:08:46</text>
</g>
<g font-size="2.4" fill="#000080">
<text x="15.6" y="3.4">A</text>
<text x="40.5" y="3.6">B</text>
<text x="65.3" y="3.6">C</text>
<text x="90.2" y="3.6">D</text>
<text x="115.2" y="3.6">E</text>
<text x="140.1" y="3.6">F</text>
<text x="164.8" y="3.6">G</text>
<text x="189.8" y="3.6">H</text>
<text x="215.1" y="3.6">I</text>
<text x="239.8" y="3.6">J</text>
<text x="15.6" y="178.7">A</text>
<text x="40.5" y="178.7">B</text>
<text x="65.3" y="178.7">C</text>
<text x="90.2" y="178.7">D</text>
<text x="115.2" y="178.7">E</text>
<text x="140.1" y="178.7">F</text>
<text x="164.8" y="178.7">G</text>
<text x="189.8" y="178.7">H</text>
<text x="215.1" y="178.7">I</text>
<text x="239.8" y="178.7">J</text>
</g>
<g font-size="2.4">
<text x="72.4" y="9.7">+3V3 +5V</text>
<text x="169.8" y="10.2" transform="rotate(-90 169.8 10.2)">A</text>
<text x="169.8" y="8.7" transform="rotate(-90 169.8 8.7)">D7</text>
<text x="238.8" y="7.2">+5V</text>
<text x="14.3" y="14.8">IO0</text>
<text x="14.3" y="17.3">IO1</text>
<text x="28.1" y="16.2">1</text>
<text x="28.1" y="13.6">2</text>
<text x="33.1" y="17.3">D1</text>
<text x="33.1" y="14.8">D0</text>
<text x="47.1" y="17.3">3V3</text>
<text x="47.2" y="14.8">VIN</text>
<text x="54.7" y="13.6">30</text>
<text x="54.7" y="16.2">17</text>
<text x="68.6" y="14.8">VIN</text>
<text x="14.3" y="22.4">IO3</text>
<text x="14.3" y="19.9">IO2</text>
<text x="28.1" y="18.7">5</text>
<text x="28.1" y="21.2">6</text>
<text x="28.1" y="23.8">7</text>
<text x="33.1" y="19.9">D2</text>
<text x="33.1" y="22.4">D3</text>
<text x="46.1" y="22.4">GND</text>
<text x="48.3" y="19.9">5V</text>
<text x="54.7" y="21.2">4/29</text>
<text x="54.7" y="18.7">27</text>
<text x="54.7" y="23.8">3/28</text>
<text x="121.7" y="18.3">LDR</text>
<text x="153.5" y="19.8">10k</text>
<text x="242.6" y="22.2">4.7k</text>
<text x="14.3" y="27.5">IO5</text>
<text x="14.3" y="25">IO4</text>
<text x="28.1" y="26.3">8</text>
<text x="28.1" y="28.9">9</text>
<text x="33.1" y="25">D4</text>
<text x="33.1" y="27.5">D5</text>
<text x="45.1" y="27.5">AREF</text>
<text x="46.5" y="25">RST</text>
<text x="54.7" y="28.9">26</text>
<text x="54.7" y="26.3">18</text>
<text x="68.6" y="27.5">AREF</text>
<text x="68.6" y="25">RESET</text>
<text x="147.9" y="27.5">A</text>
<text x="168.3" y="27.5">E</text>
<text x="173" y="29.8">C</text>
<text x="174.5" y="29.8">NY70</text>
<text x="227.2" y="27.4">1k</text>
<text x="14.3" y="32.6">IO7</text>
<text x="14.3" y="30">IO6</text>
<text x="14.3" y="35.1">IO8</text>
<text x="27" y="31.4">10</text>
<text x="27.1" y="33.9">11</text>
<text x="33.1" y="30">D6</text>
<text x="33.1" y="32.6">D7</text>
<text x="33.1" y="35.1">D8</text>
<text x="48.3" y="30">A7</text>
<text x="48.3" y="32.6">A6</text>
<text x="48.3" y="35.1">A5</text>
<text x="54.7" y="31.4">25</text>
<text x="54.7" y="33.9">24</text>
<text x="68.6" y="35.1">AD5</text>
<text x="68.6" y="32.6">AD6</text>
<text x="68.6" y="30">AD7</text>
<text x="127.1" y="35.1">AD6</text>
<text x="243.9" y="32.6">AD0</text>
<text x="13.2" y="40.2">IO10</text>
<text x="14.3" y="37.7">IO9</text>
<text x="27" y="36.5">12</text>
<text x="27" y="39">13</text>
<text x="27" y="41.6">14</text>
<text x="33.1" y="37.7">D9</text>
<text x="33.1" y="40.2">D10</text>
<text x="48.3" y="37.7">A4</text>
<text x="48.3" y="40.2">A3</text>
<text x="54.7" y="36.5">23</text>
<text x="54.7" y="39">22</text>
<text x="54.7" y="41.6">21</text>
<text x="68.6" y="40.2">AD3</text>
<text x="68.6" y="37.7">AD4</text>
<text x="107.8" y="37.6">5k</text>
<text x="147.9" y="40.2">K</text>
<text x="168.2" y="40.2">C</text>
<text x="194.2" y="36.5">Shamol yo'nalishi</text>
<text x="13.2" y="45.3">IO12</text>
<text x="13.2" y="47.8">IO13</text>
<text x="13.3" y="42.7">IO11</text>
<text x="27" y="44.1">15</text>
<text x="27" y="46.6">16</text>
<text x="33.1" y="42.7">D11</text>
<text x="33.1" y="45.3">D12</text>
<text x="33.1" y="47.8">D13</text>
<text x="48.3" y="42.7">A2</text>
<text x="48.3" y="45.3">A1</text>
<text x="48.3" y="47.8">A0</text>
<text x="54.7" y="44.1">20</text>
<text x="54.7" y="46.6">19</text>
<text x="68.6" y="47.8">AD0</text>
<text x="68.6" y="45.3">AD1</text>
<text x="68.6" y="42.7">AD2</text>
<text x="232.4" y="42.5">1k</text>
<text x="31.6" y="51.8">ARDUINO NANO</text>
<text x="153.5" y="52.8">220R</text>
<text x="13.2" y="58">IO10</text>
<text x="38.2" y="58">SS</text>
<text x="44.8" y="58">IO0</text>
<text x="68.6" y="58">RXD</text>
<text x="77.5" y="55.4">+5V</text>
<text x="13.2" y="63.1">IO12</text>
<text x="13.2" y="65.6">IO13</text>
<text x="13.3" y="60.5">IO11</text>
<text x="38.2" y="60.5">MOSI IO1</text>
<text x="38.2" y="63.1">MISO</text>
<text x="38.2" y="65.6">SCK</text>
<text x="68.6" y="60.5">TXD</text>
<text x="120.7" y="63.1">+3.3V</text>
<text x="140.8" y="65.8">ALS-PT19</text>
<text x="233.7" y="63.1">IO3</text>
<text x="13.2" y="70.7">IO14</text>
<text x="38.2" y="70.7">AD0</text>
<text x="134" y="72">1</text>
<text x="194.2" y="69.5">Shamol tezligi</text>
<text x="13.2" y="73.2">IO15</text>
<text x="13.2" y="75.8">IO16</text>
<text x="38.2" y="73.2">AD1</text>
<text x="38.2" y="75.8">AD2</text>
<text x="78.8" y="73.2">RESET</text>
<text x="13.2" y="78.3">IO17</text>
<text x="13.2" y="80.8">IO18</text>
<text x="13.2" y="83.4">IO19</text>
<text x="38.2" y="78.3">AD3</text>
<text x="38.2" y="80.8">AD4</text>
<text x="38.2" y="83.4">AD5</text>
<text x="78.8" y="78.3">IO13</text>
<text x="110.2" y="83.4">AD1</text>
<text x="110.2" y="78.3">AD3</text>
<text x="124.6" y="82.2">2</text>
<text x="38.2" y="85.9">SDA</text>
<text x="38.2" y="88.5">SCL</text>
<text x="125.7" y="93.3">10k</text>
<text x="222.4" y="94.9">6</text>
<text x="209" y="98.6">SDA</text>
<text x="209.2" y="96.1">SCL</text>
<text x="222.4" y="97.4">1</text>
<text x="227.4" y="98.6">SDA</text>
<text x="227.4" y="96.1">SCL</text>
<text x="225.9" y="107.7">SI7021</text>
<text x="136.7" y="114.3" transform="rotate(-90 136.7 114.3)">IO2</text>
<text x="11" y="124">TXD</text>
<text x="10.8" y="129.1">RXD</text>
<text x="105.3" y="130.5">FUELGAUGE</text>
<text x="146.9" y="141.3" transform="rotate(-90 146.9 141.3)">AD2</text>
<text x="90.5" y="149.4">IO5</text>
<text x="109.3" y="149.4">RXD</text>
<text x="90.5" y="154.5">IO4</text>
<text x="109.3" y="154.5">TXD</text>
<text x="109.3" y="159.6">RTS</text>
<text x="109.3" y="164.7">CTS</text>
<text x="21.2" y="169.1">XBEE MODULE S1</text>
</g>
<g font-size="2.4" fill="#0f0">
<text x="104.1" y="21.2">160.1</text>
<text x="198.7" y="25.7">90.0</text>
<text x="155.5" y="36.4">1.3</text>
<text x="199" y="58.8">60.0</text>
<text x="240.6" y="97.4">59.0</text>
<text x="240.6" y="99.9">36.0</text>
<text x="110.1" y="119.7">55.0</text>
</g>
<g font-size="2.4" fill="#800000">
<text x="197.1" y="28.7">Bearing</text>
<text x="153.7" y="39">d (mm)</text>
<text x="198.1" y="61.7">km/hr</text>
<text x="69.9" y="88.4">Arduino Nano</text>
<text x="108.8" y="122.7">mm/hr</text>
<text x="29.2" y="155">ERROR</text>
</g>
<g font-size="2.4" fill="#0000c0">
<text x="100.4" y="43.9">Yoritilganlik</text>
<text x="143.6" y="43.9">Changlanganlik</text>
<text x="191.8" y="43.9">Wind Direction</text>
<text x="191.8" y="76.9">Wind Speed</text>
<text x="48.3" y="83.3">LED &amp; Reset</text>
<text x="141" y="94.8">Daylight</text>
<text x="222.3" y="112.5">Namlik &amp; Harorat</text>
<text x="102.9" y="137.9">Dizel miqdori (Litr)</text>
</g>
<g font-size="2.1" fill="#c00000">
<text x="235.7" y="97.3">&gt;</text>
<text x="236.7" y="103.6">%RH</text>
</g>
<text font-size="2.1" fill="#808080" x="243.9" y="103.6">°C</text>
</svg>
